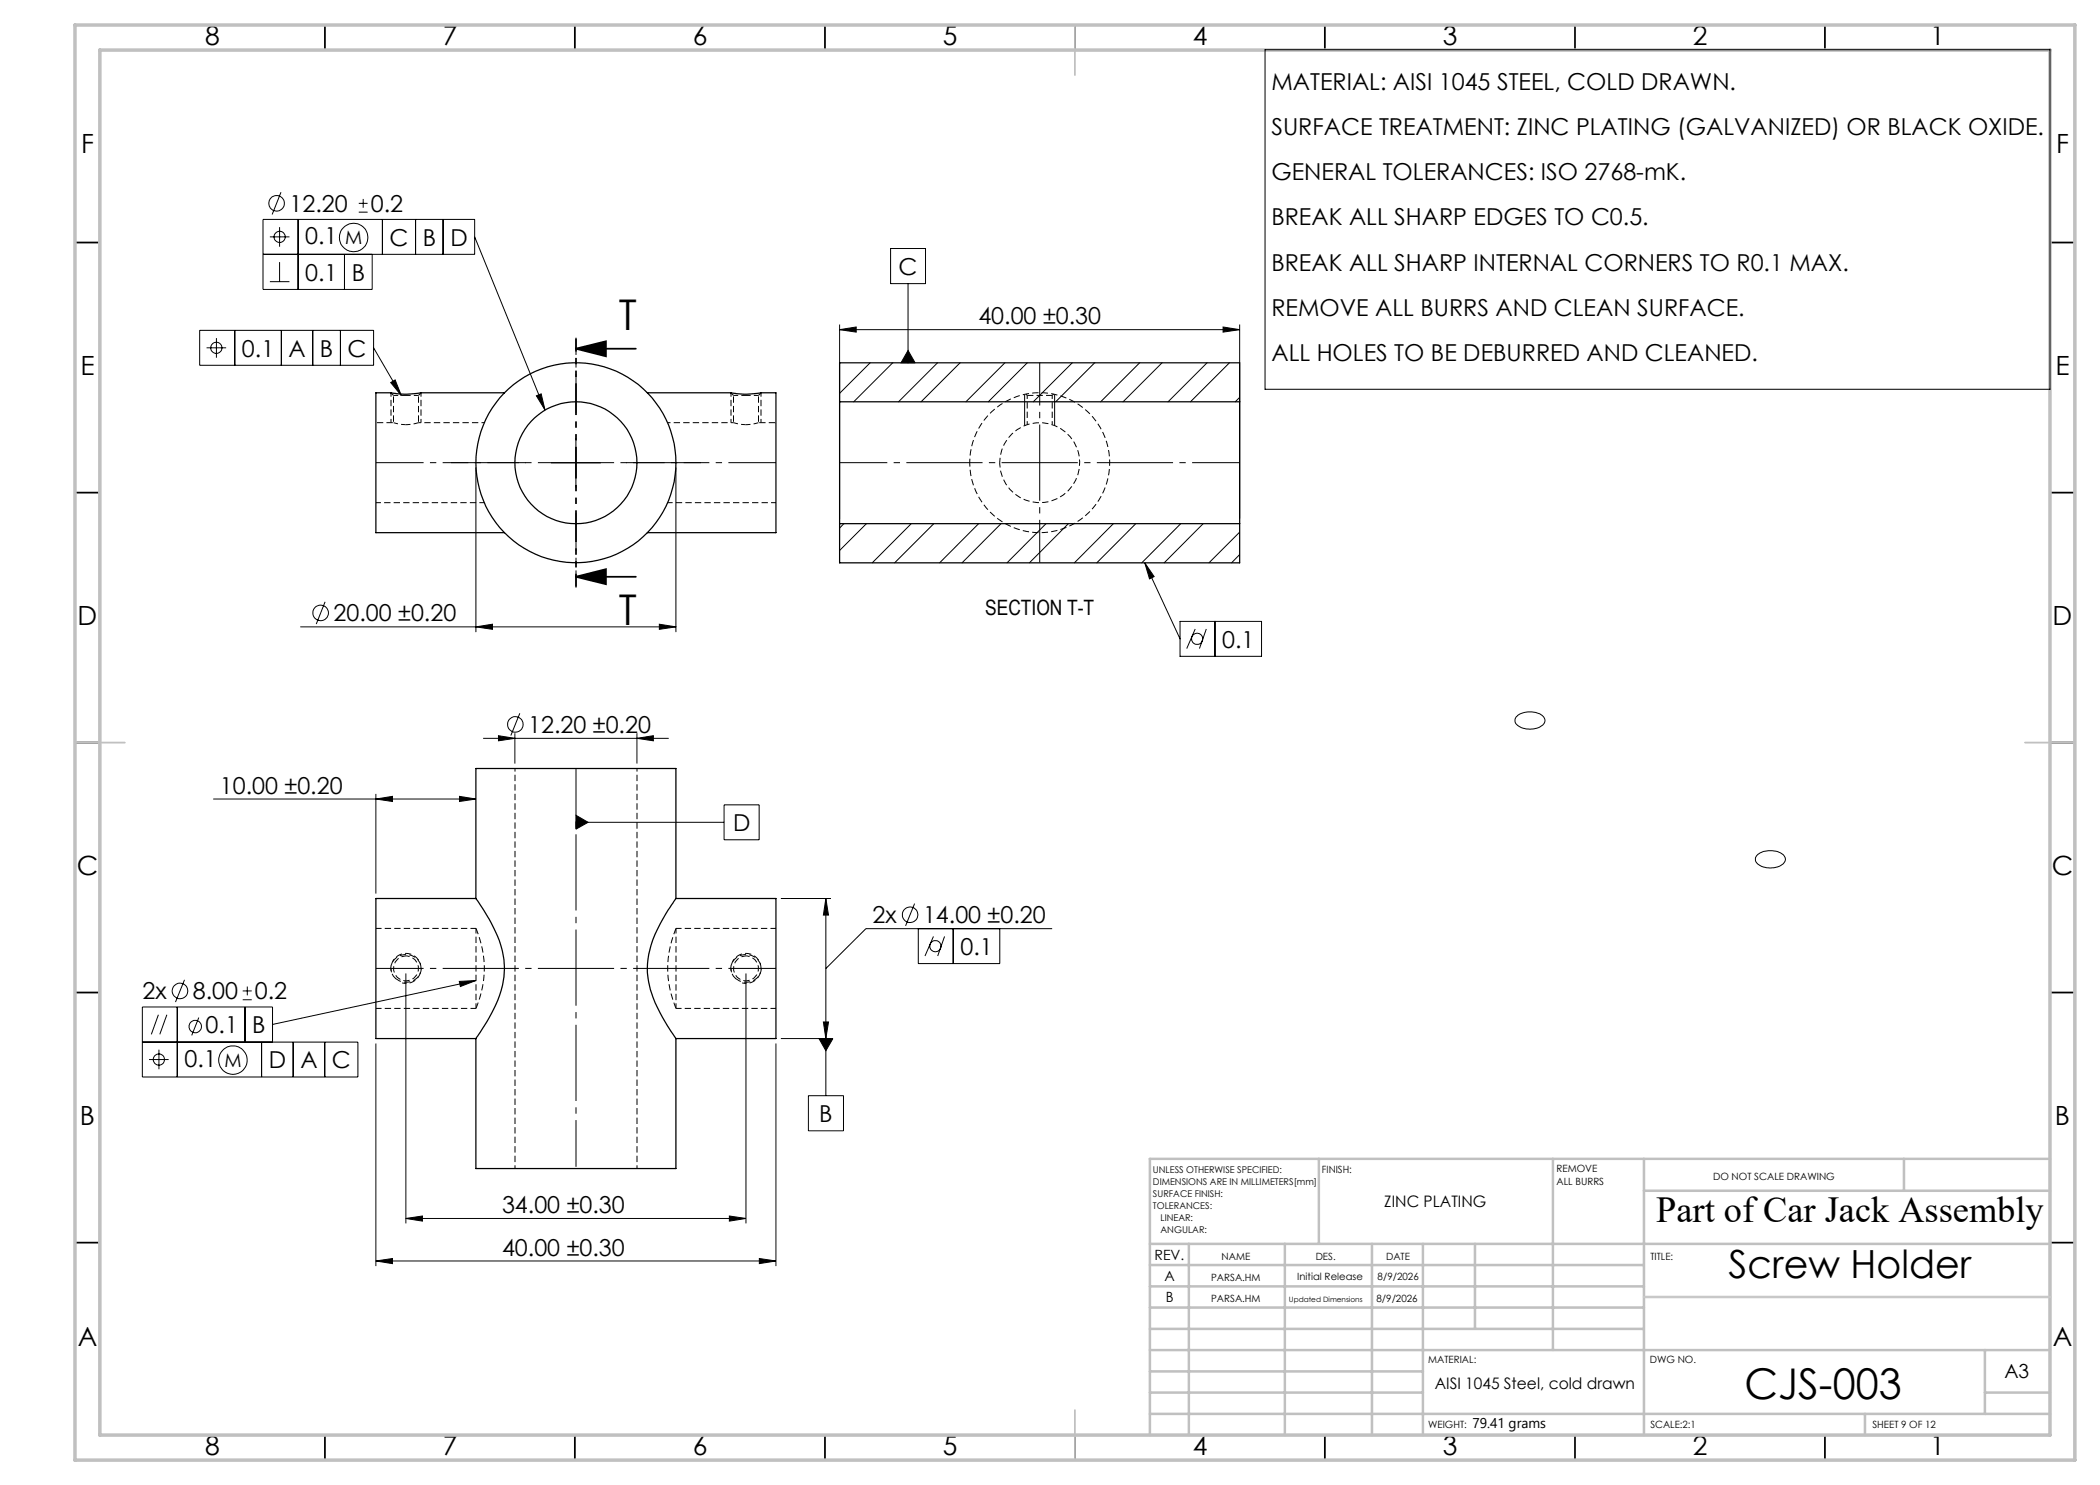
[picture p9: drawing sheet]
<svg xmlns="http://www.w3.org/2000/svg" width="420mm" height="297mm" viewBox="0 0 420 297" stroke-linecap="round" stroke-linejoin="round" font-family="sans-serif">
<path d="M79 78.7h.2M147 78.7h.1M205.2 78.8l.2 .3M205.4 79.1h5M210.4 79.1l.3-.3M135.2 185.7a20 20 0 0 0 0 16M95.2 201.7a20 20 0 0 0 0-16" fill="none" stroke="#000" stroke-width=".2" stroke-dasharray="1.3 .6" stroke-linecap="butt"/>
<path d="M78.2 78.5l.5 .6M83.7 79.1l.6-.6M146.2 78.5l.5 .6M151.7 79.1l.6-.6M81.1 84.9l-2.4-.4M149.1 84.9l-2.4-.4M80.4 196.6a3 3 0 0 0 3.8-2.7 3 3 0 0 0-3.3-3.2 3 3 0 0 0-2.6 3.8M81.1 191.2a2.5 2.5 0 0 0-2 3.8 2.5 2.5 0 0 0 4.2 0 2.5 2.5 0 0 0-2-3.8h-.2M148.4 196.6a3 3 0 0 0 3.8-2.7 3 3 0 0 0-3.3-3.2 3 3 0 0 0-2.6 3.8M149.1 191.2a2.5 2.5 0 0 0-2 3.8 2.5 2.5 0 0 0 4.2 0 2.5 2.5 0 0 0-2-3.8h-.2" fill="none" stroke="#000" stroke-width=".2" stroke-dasharray="1.3 .6" stroke-dashoffset=".4" stroke-linecap="butt"/>
<path d="M78.7 79.1h2.5M81.2 79.1h2.5M146.7 79.1h2.5M149.2 79.1h2.5M83.7 84.5l-1.4 .4h-1.2M151.7 84.5l-1.4 .4h-1.2M199.9 92.5a8 8 0 0 1 11.5-7.2 8 8 0 0 1 1.5 13.5 8 8 0 0 1-12.8-4.5l-.2-1.8M75.2 100.5h21.7M133.5 100.5h21.7M95.2 185.7v16M135.2 201.7v-16" fill="none" stroke="#000" stroke-width=".2" stroke-dasharray="1.3 .6" stroke-dashoffset=".3" stroke-linecap="butt"/>
<path d="M96.9 84.5h-13.2M146.7 84.5h-13.2" fill="none" stroke="#000" stroke-width=".2" stroke-dasharray="1.3 .6" stroke-dashoffset=".7" stroke-linecap="butt"/>
<path d="M78.7 79.1v5.4M146.7 79.1v5.4M78.7 84.5h-3.5M83.7 84.5v-5.4M151.7 84.5v-5.4M155.2 84.5h-3.5" fill="none" stroke="#000" stroke-width=".2" stroke-dasharray="1.3 .6" stroke-dashoffset="-.2" stroke-linecap="butt"/>
<g fill="none" stroke="#000" stroke-width=".25">
<path d="M78.1 78.6h-2.9v27.9h25.7M78.2 78.6l2.6 .2 3.4-.2h16.7M129.5 78.6h16.7l2.6 .2 3.4-.2h3v27.9h-25.7M167.9 80.4v24.3M167.9 80.4v-7.8h80v7.8M167.9 80.4h80M247.9 80.4v24.3M167.9 104.7v7.9h80v-7.9M167.9 104.7h80M95.2 179.7l.8 1.2a31.1 31.1 0 0 1 4.5 9.3 17.7 17.7 0 0 1-2.3 12.6l-3 4.9M95.2 179.7v-26h40v26M95.2 179.7h-20v28h20"/>
<path d="M135.2 179.7a36.9 36.9 0 0 0-5 9.5 16.5 16.5 0 0 0 1.8 13.4l1.5 2.5 1.7 2.6M135.2 179.7h20v28h-20M95.2 207.7v26h40v-26"/>
<circle cx="115.2" cy="92.5" r="12.2"/>
<circle cx="115.2" cy="92.5" r="20"/>
</g>
<path d="M79.1 195.7a3.1 3.1 0 0 0 3.3 .5 3.1 3.1 0 0 0 1.8-2.8 3.1 3.1 0 0 0-3.1-2.5 3.1 3.1 0 0 0-2.9 2.7l.1 .9 .4 .7 .4 .5M147.1 195.7a3.1 3.1 0 0 0 3.3 .5 3.1 3.1 0 0 0 1.8-2.8 3.1 3.1 0 0 0-3.1-2.5 3.1 3.1 0 0 0-2.9 2.7l.1 .9 .4 .7 .4 .5" fill="none" stroke="#000" stroke-width=".2" stroke-dasharray="1.3 .6" stroke-dashoffset=".1" stroke-linecap="butt"/>
<path d="M205.4 79.1v5.8M210.4 84.9v-5.8M103 153.7v80M127.4 233.7v-80" fill="none" stroke="#000" stroke-width=".2" stroke-dasharray="1.3 .6" stroke-dashoffset=".6" stroke-linecap="butt"/>
<path d="M95.2 185.7h-20M155.2 185.7h-20M75.2 201.7h20M135.2 201.7h20" fill="none" stroke="#000" stroke-width=".2" stroke-dasharray="1.3 .6" stroke-dashoffset=".2" stroke-linecap="butt"/>
<path d="M78.2 78.6v5.9M84.2 78.6v5.9M146.2 78.6v5.9M152.2 78.6v5.9M193.9 92.5a14 14 0 0 1 20.7-12.3 14 14 0 0 1 1 24 14 14 0 0 1-21.6-10.5l-.1-1.2" fill="none" stroke="#000" stroke-width=".2" stroke-dasharray="1.3 .6" stroke-dashoffset=".5" stroke-linecap="butt"/>
<g fill="none" stroke="#000" stroke-width=".2">
<path d="M253 9.9h157v68h-157zM56.2 38.4l-1.8 4.5M72.6 39.8v1.8M52.6 50.9h42.3v-7h-42.3v14h21.8v-7M54 47.4h3.9M54 56.3h3.9M55.9 45.4v4M55.9 52.4v3.9M59.6 43.9v14M68.9 50.9v7M71.8 42.4h1.7M71.8 40.7h1.7"/>
<path d="M76.5 43.9v7M83.1 43.9v7M88.6 43.9v7M94.9 47.4l14.1 34.6M178.1 49.7h7v7h-7zM181.6 56.7v15.9M39.9 66.1h34.8v7h-34.8zM41.3 69.6h3.9M43.3 67.6v3.9M47 66.1v7M56.3 66.1v7M62.5 66.1v7"/>
<path d="M68.1 66.1v7M74.7 69.6l5.6 9.5M78.1 76.5l.9-.5 1.3 3.1zM107.3 79.2l.9-.4 .8 3.2zM167.9 65.9l3.3-.5v1zM167.9 64.9v38.8M167.9 65.9h80M174 72.6l-6.1 6.1M178.5 72.6l-7.8 7.8M181.6 70.1l1.4 2.5h-2.8zM187.5 72.6l-7.8 7.8M192 72.6l-7.8 7.8"/>
<path d="M201 72.6l-7.8 7.8M204.9 78.9v6.2M205.5 72.6l-7.8 7.8M210.9 78.9v6.2M214.5 72.6l-7.8 7.8M218.9 72.6l-7.8 7.8M227.9 72.6l-7.8 7.8M232.4 72.6l-7.8 7.8M241.4 72.6l-7.8 7.8M244.6 65.4l3.3 .5-3.3 .5zM245.9 72.6l-7.8 7.8M247.9 79.5l-.8 .9"/>
<path d="M247.9 64.9v38.8M95.2 93.6v32.8M110.2 92.6h10M115.2 87.6v9.9M135.2 93.6v32.8M168.8 104.7l-.9 .9M173.3 104.7l-5.4 5.4M182.2 104.7l-7.8 7.9M186.8 104.7l-7.9 7.9M195.7 104.7l-7.8 7.9M200.2 104.7l-7.8 7.9M209.2 104.7l-7.8 7.9"/>
<path d="M213.7 104.7l-7.8 7.9M222.7 104.7l-7.8 7.9M227.2 104.7l-7.8 7.9M229 112.6l1.8 2.7-.9 .5zM229 112.6l7 15.2M236.1 104.7l-7.7 7.9M240.6 104.7l-7.8 7.9M247.9 106.4l-6.1 6.2M247.9 110.9l-1.6 1.7M60.1 125.4h75.1M65 120.4l-1.7 4.4M95.2 125.4l3.3-.6v1.1z"/>
<path d="M131.9 124.8l3.3 .6-3.3 .5zM236 124.3h16.3v7h-16.3zM239 125.8l-1.7 3.9M241.3 125.8l-1.4 3.9M243 124.3v7M42.7 159.8h52.5M75.2 159.8l3.3-.5v1zM75.2 158.8v19.9M91.9 159.3l3.3 .5-3.3 .5zM96.6 147.7h37.1M99.7 147.1l3.3 .6-3.3 .5zM103 146.6v6.1"/>
<path d="M104 142.7l-1.8 4.4M127.4 147.7l3.3-.6v1.1zM127.4 146.6v6.1M303.3 143.3a4.2 4.2 0 0 1 5.5 .2 1.31 1.31 0 0 1-.9 1.9 4.1 4.1 0 0 1-4.8-.8l-.1-.1a1.15 1.15 0 0 1 .3-1.2zM115.2 163.1l2.4 1.4-2.4 1.3zM115.2 164.5h29.6M144.8 161h7v7h-7zM156.2 179.7h10M165.2 179.7l.5 3.3h-1zM165.2 179.7v39.4M351.4 171.1a4.2 4.2 0 0 1 5.5 .1 1.31 1.31 0 0 1-.9 2 4.1 4.1 0 0 1-4.8-.8l-.1-.2a1.11 1.11 0 0 1 .3-1.1zM36.9 196l-1.8 4.4"/>
<path d="M48.5 200h1.8M48.5 198.2h1.8M49.5 197.3v1.8M81.2 194.7v50M91.9 196.3l3.3-.2-3.1 1.2zM95.2 196.1l-40.7 8.8M149.2 194.7v50M182.9 180.7l-1.8 4.5M183.7 185.7v7h16.3v-7M186.7 187.3l-1.7 3.9M188.9 187.3l-1.4 3.9M190.6 185.7v7"/>
<path d="M210.4 185.7h-37.2l-8 8M28.5 208.4h43.1v7h-43.1v-14h26v7M29.8 211.9h3.9M31.7 202.9l-1.4 4M31.8 209.9v4M33.4 202.9l-1.4 4M35.5 201.4v14M39.8 203.5l-1.5 3.6M49 201.4v7M52.3 208.4v7M58.6 208.4v7M64.9 208.4v7"/>
<path d="M75.2 208.7v44.5M155.2 208.7v44.5M156.2 207.7h10M161.7 219.1h7v7.1h-7zM163.8 207.7h2.8l-1.4 2.4zM164.7 204.4h1l-.5 3.3zM75.2 252.2l3.3-.5v1zM75.2 252.2h80M81.2 243.7l3.3-.5v1zM81.2 243.7h68M145.9 243.2l3.3 .5-3.3 .5zM151.9 251.7l3.3 .5-3.3 .5z"/>
<circle cx="55.3" cy="40.7" r="1.55"/>
<circle cx="55.9" cy="47.4" r="1.12"/>
<circle cx="70.8" cy="47.5" r="2.84"/>
<circle cx="43.3" cy="69.6" r="1.12"/>
<circle cx="64.1" cy="122.6" r="1.55"/>
<circle cx="239.4" cy="127.8" r="1.12"/>
<circle cx="103.1" cy="144.9" r="1.55"/>
<circle cx="36" cy="198.2" r="1.55"/>
<circle cx="182" cy="183" r="1.56"/>
<circle cx="187.1" cy="189.2" r="1.12"/>
<circle cx="31.8" cy="211.9" r="1.12"/>
<circle cx="39.1" cy="205.3" r="1.24"/>
<circle cx="46.6" cy="212" r="2.85"/>
</g>
<g fill="none" stroke="#000" stroke-width=".35">
<path d="M65 5v5M115 5v5M165 5v5M215 5v5M265 5v5M315 5v5M365 5v5M15 48.5h5M410 48.5h5M115.2 69.7l6-1.4v3zM115.2 69.7h12M15 98.5h5"/>
<path d="M410 98.5h5M115.2 115.4l6-1.6v3zM115.2 115.4h12M15 148.5h5M410 148.5h5M15 198.5h5M410 198.5h5M15 248.5h5M410 248.5h5M65 287v5M115 287v5M165 287v5"/>
<path d="M215 287v5M265 287v5M315 287v5M365 287v5"/>
</g>
<path d="M115.2 67.7v49.6" fill="none" stroke="#000" stroke-width=".35" stroke-dasharray="6.3 1.3 1.3 1.3 1.3 1.3" stroke-dashoffset="3.8" stroke-linecap="butt"/>
<path d="M75.2 92.5h80M167.9 92.5h80M75.2 193.7h80" fill="none" stroke="#000" stroke-width=".2" stroke-dasharray="15.2 1.3 1.3 1.3" stroke-dashoffset="5.7" stroke-linecap="butt"/>
<path d="M115.2 153.7v79.7" fill="none" stroke="#000" stroke-width=".2" stroke-dasharray="15.2 1.3 1.3 1.3" stroke-dashoffset="5.9" stroke-linecap="butt"/>
<path d="M207.9 72.5v40" fill="none" stroke="#000" stroke-width=".2" stroke-dasharray="15.2 1.3 1.3 1.3" stroke-dashoffset="6.7" stroke-linecap="butt"/>
<path d="M105.2 92.5h-15M115.2 82.5v-15M125.2 92.5h15M115.2 102.5v15" fill="none" stroke="#000" stroke-width=".2" stroke-dasharray="15.2 1.3 1.3 1.3" stroke-dashoffset="7.5" stroke-linecap="butt"/>
<path d="M215 5v10M15 148.5h10M405 148.5h10M215 282v10" fill="none" stroke="#c0c0c0" stroke-width=".35"/>
<g fill="none" stroke="#c0c0c0" stroke-width=".5">
<path d="M263.8 231.8v17M310.6 231.8v38.2M328.8 231.8v55.2M328.8 238.2h81.2M380.8 231.8v6.4M410 231.8h-180v55.2M230 248.8h180M230 257.3h98.8M230 253h98.8M237.8 248.8v38.2M257 248.8v38.2M274.4 248.8v38.2"/>
<path d="M284.6 248.8v38.2M295 248.8v17M230 265.8h98.8M230 261.5h98.8M230 278.5h54.6M230 274.3h54.6M230 270h180M397 278.5h13M397 270v12.8M230 282.8h180M373 282.8v4.2"/>
</g>
<path d="M15 5h400v287h-400zM20 10h390v277h-390z" fill="none" stroke="#c0c0c0" stroke-width=".7"/>
<path d="M328.8 259.4h81.2" fill="none" stroke="#c3c8d2" stroke-width=".5"/>
<g fill="#000">
<path d="M78.1 76.5l.9-.5 1.3 3.1zM107.3 79.2l.9-.4 .8 3.2zM164.7 204.4h1l-.5 3.3zM165.2 179.7l.5 3.3h-1zM99.7 147.1l3.3 .6-3.3 .5zM127.4 147.7l3.3-.6v1.1zM75.2 252.2l3.3-.5v1zM151.9 251.7l3.3 .5-3.3 .5zM81.2 243.7l3.3-.5v1zM145.9 243.2l3.3 .5-3.3 .5zM91.9 196.3l3.3-.2-3.1 1.2zM163.8 207.7l1.4 2.4 1.4-2.4zM115.2 163.1l2.4 1.4-2.4 1.3zM167.9 65.9l3.3-.5v1zM244.6 65.4l3.3 .5-3.3 .5z"/>
<path d="M115.2 69.7l6-1.4v3zM115.2 115.4l6-1.6v3z"/>
<path d="M229 112.6l1.8 2.7-.9 .5zM181.6 70.1l1.4 2.5h-2.8z"/>
<path d="M95.2 125.4l3.3-.6v1.1zM131.9 124.8l3.3 .6-3.3 .5z"/>
<path d="M91.9 159.3l3.3 .5-3.3 .5zM75.2 159.8l3.3-.5v1z"/>
</g>
<g font-size="8.5">
<text x="123.7" y="66">T</text>
<text x="123.7" y="124.9">T</text>
<text x="348.9" y="279.7">CJS-003</text>
</g>
<text font-size="7.8" x="345.7" y="255.7">Screw Holder</text>
<text font-size="7.3" x="331.3" y="244.4">Part of Car Jack Assembly</text>
<g font-size="5.3">
<text x="41" y="8.9">8</text>
<text x="88.5" y="8.9">7</text>
<text x="138.5" y="8.9">6</text>
<text x="188.5" y="8.9">5</text>
<text x="238.5" y="8.9">4</text>
<text x="288.5" y="8.9">3</text>
<text x="338.5" y="8.9">2</text>
<text x="386" y="8.9">1</text>
<text x="16.2" y="30.7">F</text>
<text x="411.2" y="30.7">F</text>
<text x="16.1" y="74.9">E</text>
<text x="411.1" y="74.9">E</text>
<text x="15.5" y="124.9">D</text>
<text x="410.5" y="124.9">D</text>
<text x="15.4" y="174.9">C</text>
<text x="410.4" y="174.9">C</text>
<text x="16" y="224.9">B</text>
<text x="411" y="224.9">B</text>
<text x="15.5" y="269.2">A</text>
<text x="410.5" y="269.2">A</text>
<text x="41" y="290.9">8</text>
<text x="88.5" y="290.9">7</text>
<text x="138.5" y="290.9">6</text>
<text x="188.5" y="290.9">5</text>
<text x="238.5" y="290.9">4</text>
<text x="288.5" y="290.9">3</text>
<text x="338.5" y="290.9">2</text>
<text x="386" y="290.9">1</text>
</g>
<g font-size="4.7">
<text x="254.3" y="17.9">MATERIAL: AISI 1045 STEEL, COLD DRAWN.</text>
<text x="254.3" y="27">SURFACE TREATMENT: ZINC PLATING (GALVANIZED) OR BLACK OXIDE.</text>
<text x="254.3" y="36">GENERAL TOLERANCES: ISO 2768-mK.</text>
<text x="57.9" y="42.4">12.20</text>
<text x="74.2" y="42.4">0.2</text>
<text x="254.3" y="45.1">BREAK ALL SHARP EDGES TO C0.5.</text>
<text x="61" y="48.8">0.1</text>
<text x="77.9" y="49.1">C</text>
<text x="84.5" y="49.1">B</text>
<text x="90.1" y="49.1">D</text>
<text x="61" y="56.1">0.1</text>
<text x="70.4" y="56.1">B</text>
<text x="179.7" y="55">C</text>
<text x="254.3" y="54.1">BREAK ALL SHARP INTERNAL CORNERS TO R0.1 MAX.</text>
<text x="195.7" y="64.9">40.00 ±0.30</text>
<text x="254.3" y="63.2">REMOVE ALL BURRS AND CLEAN SURFACE.</text>
<text x="48.4" y="71.3">0.1</text>
<text x="57.7" y="71.3">A</text>
<text x="64" y="71.3">B</text>
<text x="69.5" y="71.3">C</text>
<text x="254.3" y="72.2">ALL HOLES TO BE DEBURRED AND CLEANED.</text>
<text x="66.7" y="124.3">20.00 ±0.20</text>
<text x="244.4" y="129.5">0.1</text>
<text x="105.7" y="146.6">12.20 ±0.20</text>
<text x="44" y="158.8">10.00 ±0.20</text>
<text x="146.6" y="166.2">D</text>
<text x="174.5" y="184.6">2x</text>
<text x="184.6" y="184.6">14.00 ±0.20</text>
<text x="192.1" y="191">0.1</text>
<text x="28.5" y="199.9">2x</text>
<text x="38.6" y="199.9">8.00</text>
<text x="51" y="199.9">0.2</text>
<text x="41.1" y="206.7">0.1</text>
<text x="50.4" y="206.7">B</text>
<text x="36.9" y="213.4">0.1</text>
<text x="53.8" y="213.7">D</text>
<text x="60.1" y="213.7">A</text>
<text x="66.4" y="213.7">C</text>
<text x="163.9" y="224.4">B</text>
<text x="100.4" y="242.7">34.00 ±0.30</text>
<text x="100.4" y="251.2">40.00 ±0.30</text>
</g>
<text font-size="4.2" x="197" y="123">SECTION T-T</text>
<text font-size="3.9" x="400.9" y="275.5">A3</text>
<g font-size="3.7">
<text x="69" y="48.8">M</text>
<text x="44.9" y="213.3">M</text>
</g>
<g font-size="3.2">
<text x="276.9" y="241.4">ZINC PLATING</text>
<text x="287" y="277.9">AISI 1045 Steel, cold drawn</text>
</g>
<g font-size="2.8">
<text x="230.9" y="252">REV.</text>
<text x="232.9" y="256.1">A</text>
<text x="233.2" y="260.4">B</text>
<text x="294.5" y="285.7">79.41 grams</text>
</g>
<g font-size="2">
<text x="264.4" y="234.6">FINISH:</text>
<text x="311.3" y="234.5">REMOVE</text>
<text x="311.3" y="237">ALL BURRS</text>
<text x="342.6" y="236">DO NOT SCALE DRAWING</text>
<text x="244.3" y="252">NAME</text>
<text x="263.2" y="251.9">DES.</text>
<text x="277.2" y="251.9">DATE</text>
<text x="330.1" y="251.9">TITLE:</text>
<text x="242.2" y="256.1">PARSA.HM</text>
<text x="259.5" y="256">Initial Release</text>
<text x="275.5" y="255.9">8/9/2026</text>
<text x="242.2" y="260.3">PARSA.HM</text>
<text x="275.3" y="260.3">8/9/2026</text>
<text x="285.6" y="272.5">MATERIAL:</text>
<text x="330" y="272.5">DWG NO.</text>
<text x="285.6" y="285.6">WEIGHT:</text>
<text x="330.1" y="285.6">SCALE:2:1</text>
<text x="374.5" y="285.6">SHEET 9 OF 12</text>
</g>
<g font-size="1.9">
<text x="230.6" y="234.5">UNLESS OTHERWISE SPECIFIED:</text>
<text x="230.6" y="236.9">DIMENSIONS ARE IN MILLIMETERS[mm]</text>
<text x="230.6" y="239.3">SURFACE FINISH:</text>
<text x="230.6" y="241.7">TOLERANCES:</text>
<text x="232.1" y="244.1">LINEAR:</text>
<text x="232.1" y="246.5">ANGULAR:</text>
</g>
<text font-size="1.5" x="257.8" y="260.3">Updated Dimensions</text>
</svg>
